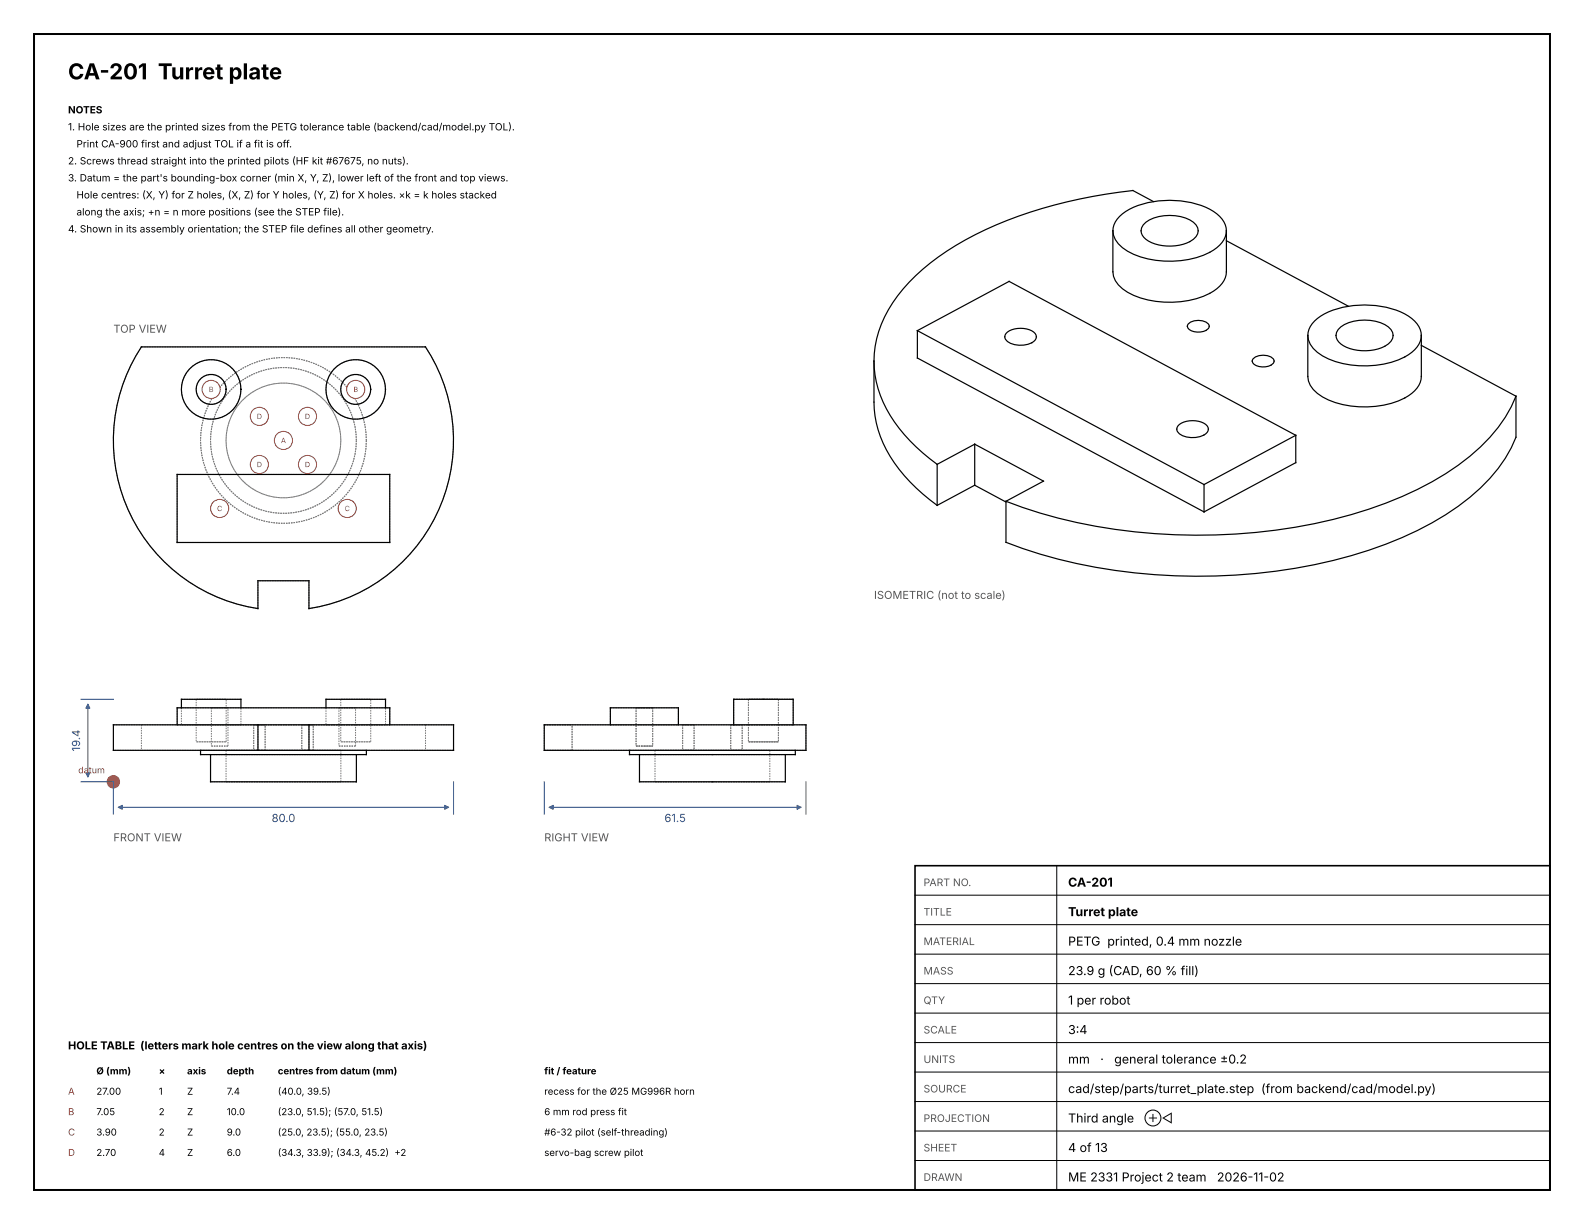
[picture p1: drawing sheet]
<svg xmlns="http://www.w3.org/2000/svg" width="279mm" height="216mm" viewBox="0 0 279 216" stroke-linecap="round" stroke-linejoin="round" font-family="sans-serif">
<path d="M6 6h267.4v203.9h-267.4z" fill="none" stroke="#000" stroke-width=".35"/>
<path d="M161.4 152.7h112v57.2h-112z" fill="none" stroke="#000" stroke-width=".28"/>
<circle cx="20" cy="137.9" r="1" fill="#c0392b" stroke="#c0392b" stroke-width=".35"/>
<path d="M161.4 157.9h112M186.4 152.7v57.2M161.4 178.7h112M161.4 173.5h112M161.4 168.3h112M161.4 163.1h112M161.4 199.5h112M161.4 194.3h112M161.4 189.1h112M161.4 183.9h112M161.4 209.9h112M161.4 204.7h112" fill="none" stroke="#000" stroke-width=".18"/>
<g fill="none" stroke="#7a7a7a" stroke-width=".18" stroke-dasharray=".3 .2" stroke-linecap="butt">
<path d="M24.9 61.2a30 30 0 0 0 20.6 46.2M39.9 68.7a2.64 2.64 0 0 0-3.8-2.4 2.64 2.64 0 0 0-.5 4.5 2.64 2.64 0 0 0 4.2-1.6l.1-.5M42.5 68.7a5.3 5.3 0 0 0-7.7-4.7 5.3 5.3 0 0 0-.6 9 5.3 5.3 0 0 0 8.2-3.5l.1-.8M46.8 73.4a1.01 1.01 0 0 1-1.5 1 1.01 1.01 0 0 1-.2-1.7 1.01 1.01 0 0 1 1.6 .4l.1 .3M55.2 73.4a1.01 1.01 0 0 1-1.4 1 1.01 1.01 0 0 1-.2-1.7 1.01 1.01 0 0 1 1.6 .4v.3M60.1 77.7a10.1 10.1 0 0 0-14.8-9 10.1 10.1 0 0 0-1 17.4 10.1 10.1 0 0 0 15.8-7.3v-1.1M60.1 77.7a10.1 10.1 0 0 1-14.8 8.9 10.1 10.1 0 0 1-1-17.3 10.1 10.1 0 0 1 15.8 7.3v1.1M62.9 77.7a12.9 12.9 0 0 1-19 11.3 12.9 12.9 0 0 1-1-22 12.9 12.9 0 0 1 19.9 9.5l.1 1.2M62.9 77.7a12.9 12.9 0 0 0-19-11.3 12.9 12.9 0 0 0-1 22 12.9 12.9 0 0 0 19.9-9.5l.1-1.2M64.6 77.7a14.6 14.6 0 0 0-21.5-12.9 14.6 14.6 0 0 0-1.2 25.1 14.6 14.6 0 0 0 22.7-10.9v-1.3M65.4 68.7a2.64 2.64 0 0 0-3.8-2.4 2.64 2.64 0 0 0-.5 4.5 2.64 2.64 0 0 0 4.2-1.6l.1-.5M68 68.7a5.2 5.2 0 0 0-7.7-4.7 5.2 5.2 0 0 0-.6 9 5.2 5.2 0 0 0 8.2-3.5l.1-.8"/>
<path d="M75 61.2h-50.1M31.2 95.7v-12M31.2 95.7h37.5M31.2 83.7h37.5M40.2 89.7a1.46 1.46 0 0 0-2.1-1.3 1.46 1.46 0 0 0-.3 2.4 1.46 1.46 0 0 0 2.3-.7l.1-.4M46.8 81.9a1.01 1.01 0 0 1-1.5 1 1.01 1.01 0 0 1-.2-1.7 1.01 1.01 0 0 1 1.6 .4l.1 .3M55.2 81.9a1.01 1.01 0 0 1-1.4 1 1.01 1.01 0 0 1-.2-1.7 1.01 1.01 0 0 1 1.6 .4v.3M62.7 89.7a1.46 1.46 0 0 0-2.1-1.3 1.46 1.46 0 0 0-.3 2.4 1.46 1.46 0 0 0 2.3-.7l.1-.4M68.7 95.7v-12M45.5 107.4v-5M54.5 107.4a30 30 0 0 0 20.5-46.2M54.5 107.4v-5"/>
<path d="M54.5 102.4h-9M20 127.9h4.9M24.9 132.4h-4.9M24.9 127.9v4.5M31.3 127.9h37.5M31.3 127.9v-3M31.3 124.9h37.5M32 127.9h10.5M32 124.9v3M34.6 123.3h5.3M34.6 130.9h5.3M34.6 123.3v7.6"/>
<path d="M35.4 132.4h29.2M37.1 133.1h25.8M37.3 124.9h2.9M37.3 131.6h2.9M37.3 124.9v6.7M39.9 132.4h20.2M39.9 137.9h20.2M39.9 132.4v5.5M39.9 123.3h-5.3M39.9 130.9h-5.3M39.9 130.9v-7.6M40.2 124.9h-2.9"/>
<path d="M40.2 131.6h-2.9M40.2 131.6v-6.7M42.5 127.9h-10.5M42.5 127.9v-3M42.5 123.3h-10.5M44.7 127.9h2.1M44.7 132.4h2.1M44.7 127.9v4.5M45.5 132.4v-4.5M46.8 127.9h-2.1M46.8 132.4h-2.1M46.8 132.4v-4.5"/>
<path d="M53.2 127.9h2.1M53.2 132.4h2.1M53.2 127.9v4.5M54.5 132.4v-4.5M55.3 127.9h-2.1M55.3 132.4h-2.1M55.3 132.4v-4.5M57.5 127.9h10.5M57.5 124.9v3M59.8 124.9h2.9M59.8 131.6h2.9M59.8 124.9v6.7"/>
<path d="M60.1 123.3h5.3M60.1 130.9h5.3M60.1 123.3v7.6M60.1 132.4h-20.2M60.1 137.9h-20.2M60.1 137.9v-5.5M62.7 124.9h-2.9M62.7 131.6h-2.9M62.7 131.6v-6.7M62.9 133.1h-25.8M62.9 137.9h-25.8M64.6 132.4h-29.2"/>
<path d="M64.6 133.1h-29.2M65.4 123.3h-5.3M65.4 130.9h-5.3M65.4 130.9v-7.6M68 127.9h-10.5M68 127.9v-3M68 123.3h-10.5M68.8 127.9v-3M75.1 132.4h-50.2M75.1 127.9h4.9M75.1 127.9h-50.2M75.1 127.9v4.5"/>
<path d="M80 132.4h-4.9M96 127.9v4.5M96 127.9h46.2M96 132.4h4.9M96 127.9h4.9M100.9 132.4v-4.5M107.7 127.9h12M107.7 127.9v-3M107.7 124.9h12M111 132.4h14.7M112.2 124.9h2.9M112.2 131.6h1.5"/>
<path d="M112.2 124.9v6.7M112.8 133.1h25.7M113.7 124.9h-1.5M113.7 131.6h1.4M115.1 124.9h-1.4M115.1 131.6h-2.9M115.1 124.9v6.7M115.5 132.4h10.2M115.5 137.9h20.3M115.5 132.4v5.5M119.7 127.9v-3M120.4 127.9h2"/>
<path d="M120.4 132.4h2M120.4 127.9v4.5M121.4 127.9h-1M121.4 132.4h-1M122.4 127.9h-1M122.4 132.4h-1M122.4 127.9v4.5M125.7 132.4h14.6M125.7 133.1h-12.9M125.7 132.4h10.1M125.7 137.9h-10.2M128.9 127.9h2"/>
<path d="M128.9 132.4h2M128.9 127.9v4.5M129.4 127.9h5.3M129.4 123.3h5.3M129.4 123.3v4.6M129.9 127.9h-1M129.9 132.4h-1M130.9 127.9h-1M130.9 132.4h-1M130.9 127.9v4.5M132 123.3h5.3M132 130.9h2.7"/>
<path d="M132 123.3v7.6M134.7 127.9h5.2M134.7 123.3h5.2M134.7 123.3h-2.7M134.7 130.9h2.6M135.8 132.4h-20.3M135.8 137.9h-10.1M135.8 132.4v5.5M137.3 123.3h-2.6M137.3 130.9h-5.3M137.3 123.3v7.6M138.5 133.1h-12.8"/>
<path d="M138.5 137.9h-25.7M139.9 127.9h-10.5M139.9 123.3h-10.5M139.9 123.3v4.6M140.3 132.4h-29.3M140.3 133.1h-29.3M142.2 132.4h-46.2M142.2 127.9v4.5"/>
</g>
<g fill="none" stroke="#000" stroke-width=".21">
<path d="M202.1 39.2a7.9 7.9 0 0 1 8.4 0 1.76 1.76 0 0 1 0 3 7.9 7.9 0 0 1-8.4 0 1.77 1.77 0 0 1 0-3zM203.5 35.6l-3.7-2a80 80 0 0 0-29.5 8.7 35.1 35.1 0 0 0-13.6 12.3 18.2 18.2 0 0 0-2.5 9.1M161.8 58.3v4.8l50.6 27.2M161.8 58.3l16.2-8.7 50.6 27.2M161.8 58.3l50.6 27.2M177.7 58.6a4.2 4.2 0 0 1 4.9 .2 1.06 1.06 0 0 1-.6 1.7 4.5 4.5 0 0 1-4.3-.3 .97 .97 0 0 1 0-1.6zM196.3 40.7v7.2a4.3 4.3 0 0 0 2.6 3.7 16.3 16.3 0 0 0 15.2-.2 4.4 4.4 0 0 0 2.2-3.5v-7.2M196.3 40.7a4.3 4.3 0 0 0 2.6 3.6 16.3 16.3 0 0 0 15.2-.2 4.4 4.4 0 0 0 2.2-3.4M196.3 40.7a4.7 4.7 0 0 1 2.9-3.8 16.4 16.4 0 0 1 14.9 .4 4.4 4.4 0 0 1 2.2 3.4M209.6 57.2a2.67 2.67 0 0 1 3.7 .1v.2a1.78 1.78 0 0 1-2.1 1.1 1.72 1.72 0 0 1-1.8-1.1zM216.3 42.5l21.5 11.5M230.7 59.2v7.2a4.3 4.3 0 0 0 2.6 3.6 16.3 16.3 0 0 0 15.1-.2 4.4 4.4 0 0 0 2.3-3.4v-7.2"/>
<path d="M230.7 59.2a4.3 4.3 0 0 0 2.6 3.6 16.3 16.3 0 0 0 15.1-.2 4.4 4.4 0 0 0 2.3-3.4M230.7 59.2a4.7 4.7 0 0 1 2.9-3.8 16.4 16.4 0 0 1 14.8 .4 4.4 4.4 0 0 1 2.3 3.4M236.5 57.7a7.9 7.9 0 0 1 8.4 0 1.76 1.76 0 0 1 0 3 7.9 7.9 0 0 1-8.4 0 1.77 1.77 0 0 1 0-3zM24.9 61.2h50.1a30 30 0 0 1-20.5 46.2v-5h-9v5a30 30 0 0 1-20.6-46.2zM154.2 63.7v7.2a20.4 20.4 0 0 0 6.3 14.1 36.1 36.1 0 0 0 4.8 4.1M154.2 63.7a20.4 20.4 0 0 0 6.3 14.1 36.1 36.1 0 0 0 4.8 4.1M171.9 78.4v7.2M171.9 78.4l-6.6 3.5M171.9 78.4l12.2 6.5-6.7 3.5M208 74.9a4.2 4.2 0 0 1 4.9 .2 1.06 1.06 0 0 1-.6 1.7 4.5 4.5 0 0 1-4.3-.3 .97 .97 0 0 1 0-1.6zM221 63.3a2.67 2.67 0 0 1 3.7 .2v.2a1.78 1.78 0 0 1-2.1 1 1.72 1.72 0 0 1-1.7-1zM228.6 76.8v4.8l-16.2 8.7"/>
<path d="M228.6 76.8l-16.2 8.7M250.7 60.9l16.7 9M267.4 69.9v7.2a27.3 27.3 0 0 1-10.2 12.2 66 66 0 0 1-25.3 10.3 101.5 101.5 0 0 1-51.5-2.8l-3-1.1v-7.3M267.4 69.9a27.3 27.3 0 0 1-10.2 12.2 66 66 0 0 1-25.3 10.3 101.5 101.5 0 0 1-51.5-2.9l-3-1.1M31.2 83.7h37.5v12h-37.5zM165.3 81.9v7.2M171.9 85.6l5.5 3M171.9 85.6l-6.6 3.5M212.4 85.5v4.8M31.3 127.9v-3h37.5v3M32 124.9v-1.6h10.5v1.6M35.4 132.4v.7h29.2v-.7"/>
<path d="M37.1 133.1v4.8h25.8v-4.8M45.5 127.9h-25.5v4.5h25.5M45.5 127.9v4.5M45.5 132.4h9M45.5 127.9h9M54.5 127.9h25.5v4.5h-25.5M54.5 127.9v4.5M57.5 124.9v-1.6h10.5v1.6M96 127.9h46.2v4.5h-46.2zM107.7 127.9v-3h12v3M111 132.4v.7h29.3v-.7M112.8 133.1v4.8h25.7v-4.8"/>
<path d="M129.4 127.9v-4.6h10.5v4.6"/>
<circle cx="37.2" cy="68.7" r="2.64"/>
<circle cx="37.2" cy="68.7" r="5.2"/>
<circle cx="45.8" cy="73.4" r="1.01"/>
<circle cx="54.2" cy="73.4" r="1.01"/>
<circle cx="62.7" cy="68.7" r="2.64"/>
<circle cx="62.7" cy="68.7" r="5.3"/>
<circle cx="38.7" cy="89.7" r="1.46"/>
<circle cx="45.8" cy="81.9" r="1.01"/>
<circle cx="54.2" cy="81.9" r="1.01"/>
<circle cx="61.2" cy="89.7" r="1.46"/>
</g>
<path d="M14.3 137.9h5.7v5.7M14.3 123.3h5.7M15.5 124.2v12.8M80 137.9v5.7M96 137.9v5.7M142.2 137.9v5.7M20.9 142.4h58.2M96.9 142.4h44.4" fill="none" stroke="#1f4e9a" stroke-width=".18"/>
<g fill="#1f4e9a" stroke="#1f4e9a" stroke-width=".18">
<path d="M78.4 142l.7 .4-.7 .4z"/>
<path d="M20.9 142.4l.7-.4v.8z"/>
<path d="M15.5 124.2l.4 .7h-.8z"/>
<path d="M15.1 136.3h.8l-.4 .7z"/>
<path d="M140.6 142l.7 .4-.7 .4z"/>
<path d="M96.9 142.4l.7-.4v.8z"/>
</g>
<g fill="#fff" stroke="#c0392b" stroke-width=".18">
<circle cx="50" cy="77.7" r="1.6"/>
<circle cx="37.2" cy="68.7" r="1.6"/>
<circle cx="62.7" cy="68.7" r="1.6"/>
<circle cx="38.7" cy="89.7" r="1.6"/>
<circle cx="61.2" cy="89.7" r="1.6"/>
<circle cx="45.8" cy="81.9" r="1.6"/>
<circle cx="54.2" cy="81.9" r="1.6"/>
<circle cx="45.8" cy="73.4" r="1.6"/>
<circle cx="54.2" cy="73.4" r="1.6"/>
</g>
<text font-size="3.9" x="12" y="14">CA-201 Turret plate</text>
<g font-size="2.2">
<text x="188.4" y="161.6">Turret plate</text>
<text x="188.4" y="156.4">CA-201</text>
<text x="188.4" y="166.8">PETG printed, 0.4 mm nozzle</text>
<text x="188.4" y="172">23.9 g (CAD, 60 % fill)</text>
<text x="188.4" y="177.2">1 per robot</text>
<text x="188.4" y="182.4">3:4</text>
<text x="188.4" y="187.6">mm</text>
<text x="194.1" y="187.6">·</text>
<text x="196.5" y="187.6">general tolerance ±0.2</text>
<text x="188.4" y="198">Third angle</text>
<text x="188.4" y="192.8">cad/step/parts/turret_plate.step (from backend/cad/model.py)</text>
<text x="201.8" y="198">⊕◁</text>
<text x="188.4" y="203.2">4 of 13</text>
<text x="188.4" y="208.4">ME 2331 Project 2 team</text>
<text x="214.7" y="208.4">2026-11-02</text>
</g>
<g font-size="2" fill="#1f4e9a">
<text x="14.1" y="132.5" transform="rotate(-90 14.1 132.5)">19.4</text>
<text x="47.9" y="145">80.0</text>
<text x="117.2" y="145">61.5</text>
</g>
<g font-size="1.9" fill="#555">
<text x="20" y="58.7">TOP VIEW</text>
<text x="154.2" y="105.6">ISOMETRIC (not to scale)</text>
<text x="20" y="148.4">FRONT VIEW</text>
<text x="96" y="148.4">RIGHT VIEW</text>
</g>
<text font-size="1.9" x="12" y="185.1">HOLE TABLE (letters mark hole centres on the view along that axis)</text>
<g font-size="1.8">
<text x="12" y="20">NOTES</text>
<text x="12" y="23">1. Hole sizes are the printed sizes from the PETG tolerance table (backend/cad/model.py TOL).</text>
<text x="12" y="29">2. Screws thread straight into the printed pilots (HF kit #67675, no nuts).</text>
<text x="13.5" y="26">Print CA-900 first and adjust TOL if a fit is off.</text>
<text x="12" y="32">3. Datum = the part's bounding-box corner (min X, Y, Z), lower left of the front and top views.</text>
<text x="13.5" y="35">Hole centres: (X, Y) for Z holes, (X, Z) for Y holes, (Y, Z) for X holes. ×k = k holes stacked</text>
<text x="12" y="41">4. Shown in its assembly orientation; the STEP file defines all other geometry.</text>
<text x="13.5" y="38">along the axis; +n = n more positions (see the STEP file).</text>
</g>
<g font-size="1.8" fill="#555">
<text x="162.9" y="161.5">TITLE</text>
<text x="162.9" y="156.3">PART NO.</text>
<text x="162.9" y="166.7">MATERIAL</text>
<text x="162.9" y="171.9">MASS</text>
<text x="162.9" y="177.1">QTY</text>
<text x="162.9" y="182.3">SCALE</text>
<text x="162.9" y="187.5">UNITS</text>
<text x="162.9" y="197.9">PROJECTION</text>
<text x="162.9" y="192.7">SOURCE</text>
<text x="162.9" y="203.1">SHEET</text>
<text x="162.9" y="208.3">DRAWN</text>
</g>
<g font-size="1.7">
<text x="17" y="189.5">Ø (mm)</text>
<text x="28" y="189.5">×</text>
<text x="33" y="189.5">axis</text>
<text x="40" y="189.5">depth</text>
<text x="49" y="189.5">centres from datum (mm)</text>
<text x="96" y="189.5">fit / feature</text>
<text x="17" y="193.1">27.00</text>
<text x="17" y="196.7">7.05</text>
<text x="28" y="193.1">1</text>
<text x="28" y="196.7">2</text>
<text x="33" y="193.1">Z</text>
<text x="33" y="196.7">Z</text>
<text x="40" y="193.1">7.4</text>
<text x="40" y="196.7">10.0</text>
<text x="49" y="193.1">(40.0, 39.5)</text>
<text x="49" y="196.7">(23.0, 51.5); (57.0, 51.5)</text>
<text x="96" y="193.1">recess for the Ø25 MG996R horn</text>
<text x="96" y="196.7">6 mm rod press fit</text>
<text x="17" y="200.3">3.90</text>
<text x="17" y="203.9">2.70</text>
<text x="28" y="200.3">2</text>
<text x="28" y="203.9">4</text>
<text x="33" y="200.3">Z</text>
<text x="33" y="203.9">Z</text>
<text x="40" y="200.3">9.0</text>
<text x="40" y="203.9">6.0</text>
<text x="49" y="200.3">(25.0, 23.5); (55.0, 23.5)</text>
<text x="49" y="203.9">(34.3, 33.9); (34.3, 45.2) +2</text>
<text x="96" y="200.3">#6-32 pilot (self-threading)</text>
<text x="96" y="203.9">servo-bag screw pilot</text>
</g>
<g font-size="1.7" fill="#c0392b">
<text x="12" y="193.1">A</text>
<text x="12" y="196.7">B</text>
<text x="12" y="200.3">C</text>
<text x="12" y="203.9">D</text>
</g>
<text font-size="1.6" fill="#c0392b" x="13.8" y="136.4">datum</text>
<g font-size="1.3" fill="#c0392b">
<text x="36.8" y="69.2">B</text>
<text x="62.3" y="69.2">B</text>
<text x="45.3" y="73.9">D</text>
<text x="53.8" y="73.9">D</text>
<text x="45.3" y="82.4">D</text>
<text x="49.6" y="78.2">A</text>
<text x="53.8" y="82.4">D</text>
<text x="38.3" y="90.2">C</text>
<text x="60.8" y="90.2">C</text>
</g>
</svg>
